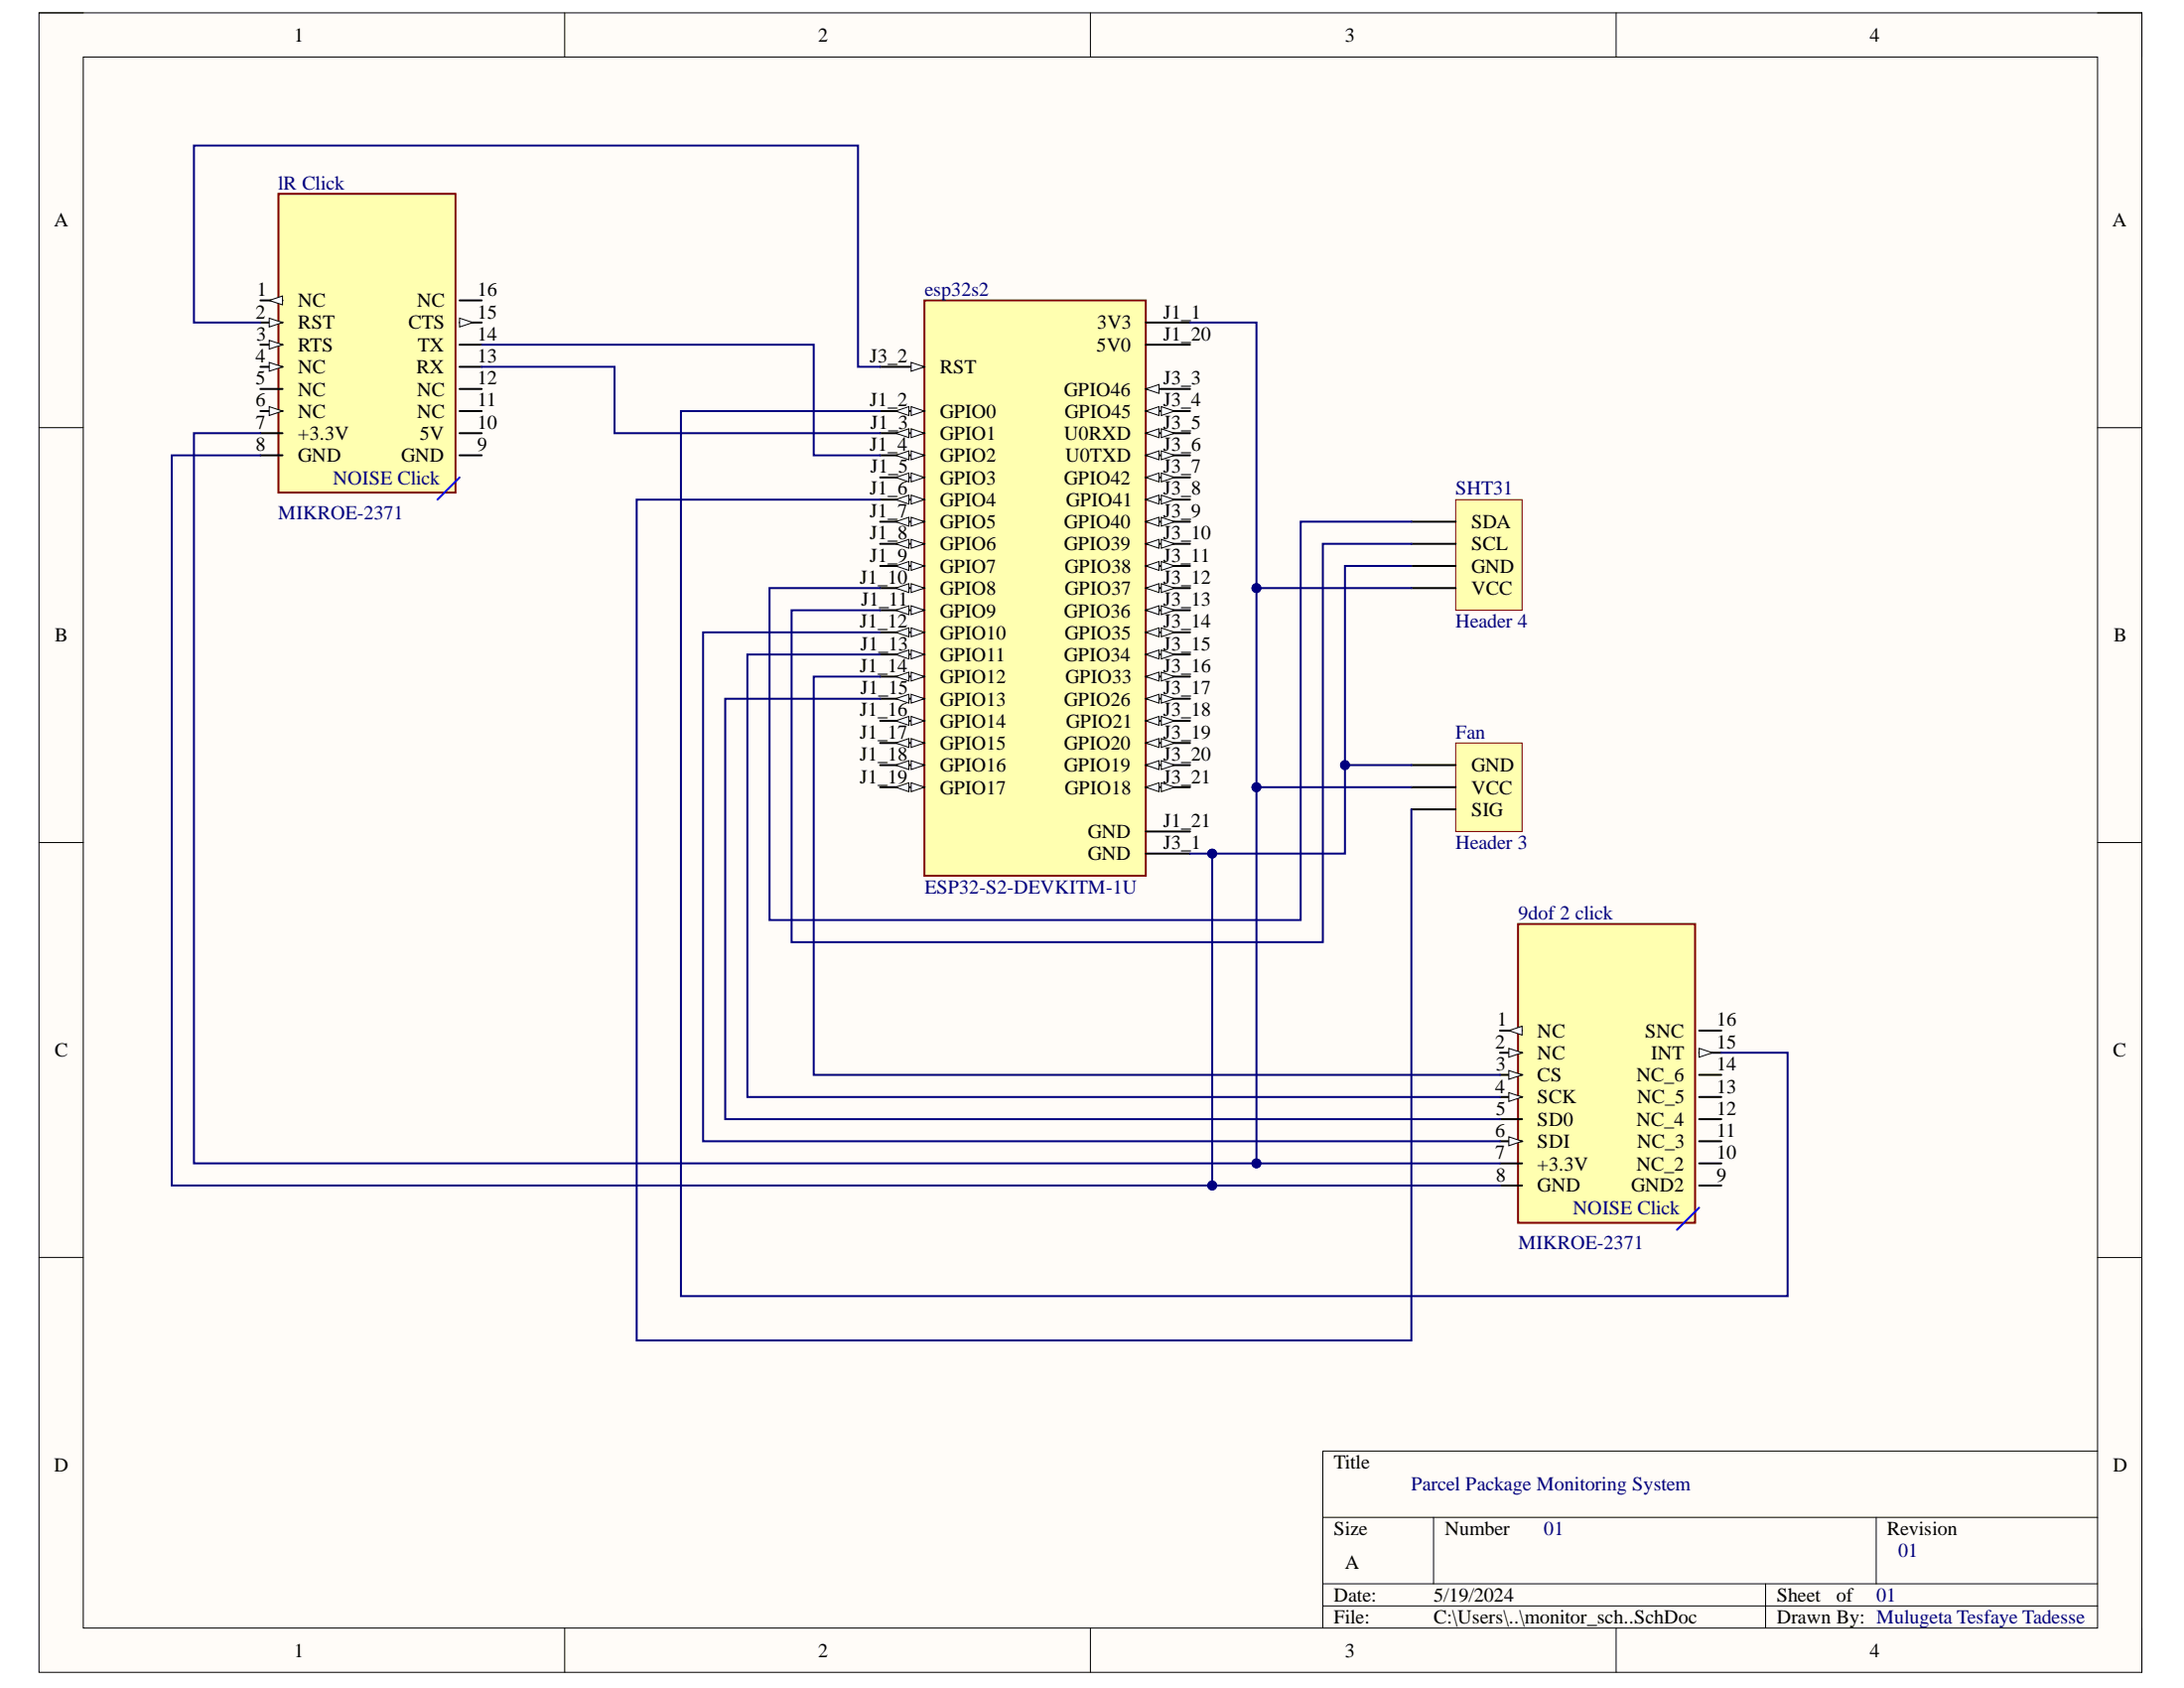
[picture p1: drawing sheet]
<svg xmlns="http://www.w3.org/2000/svg" width="279mm" height="216mm" viewBox="0 0 279 216" stroke-linecap="round" stroke-linejoin="round" font-family="sans-serif">
<path d="M5 1.6h269v212.3h-269z" fill-rule="evenodd" fill="#fffcf8"/>
<path d="M5 1.6h269v212.3h-269z" fill="none" stroke="#000" stroke-width=".13"/>
<path d="M10.7 7.3h257.6v200.9h-257.6z" fill-rule="evenodd" fill="#fffcf8"/>
<g fill="none" stroke="#000" stroke-width=".13">
<path d="M5 1.6h5.7M10.7 7.3h257.6v200.9h-257.6zM72.2 1.6v5.7M139.5 1.6v5.7M206.8 1.6v5.7M268.3 1.6h5.7v5.7M5 54.7h5.7M268.3 54.7h5.7M5 107.8h5.7M268.3 107.8h5.7M5 160.8h5.7M268.3 160.8h5.7"/>
<path d="M169.2 194.1h99.1M183.4 194.1v8.5M240 194.1v8.5M268.3 185.6h-99.1v22.6M72.2 208.2v5.7M139.5 208.2v5.7M169.2 202.6h99.1M169.2 205.4h99.1M206.8 208.2v5.7M225.9 202.6v5.6M274 208.2v5.7"/>
</g>
<path d="M118.3 38.4h28.3v73.6h-28.3z" fill-rule="evenodd" fill="#ffffb0"/>
<path d="M118.3 38.4h28.3v73.6h-28.3z" fill="none" stroke="#800000" stroke-width=".25"/>
<path d="M112.6 46.9h5.7" fill="none" stroke="#000" stroke-width=".25"/>
<path d="M116.6 46.4l1.7 .5-1.7 .6z" fill="#f8fcff"/>
<path d="M116.6 46.4l1.7 .5-1.7 .6z" fill="none" stroke="#000" stroke-width=".13"/>
<path d="M112.6 52.6h5.7" fill="none" stroke="#000" stroke-width=".25"/>
<path d="M116.6 52l1.7 .6-1.7 .5z" fill="#f8fcff"/>
<path d="M116.6 52l1.7 .6-1.7 .5z" fill="none" stroke="#000" stroke-width=".13"/>
<path d="M114.6 52.6l1.7-.6v1.1z" fill="#f8fcff"/>
<path d="M114.6 52.6l1.7-.6v1.1z" fill="none" stroke="#000" stroke-width=".13"/>
<path d="M112.6 55.4h5.7" fill="none" stroke="#000" stroke-width=".25"/>
<path d="M116.6 54.8l1.7 .6-1.7 .6z" fill="#f8fcff"/>
<path d="M116.6 54.8l1.7 .6-1.7 .6z" fill="none" stroke="#000" stroke-width=".13"/>
<path d="M114.6 55.4l1.7-.6v1.2z" fill="#f8fcff"/>
<path d="M114.6 55.4l1.7-.6v1.2z" fill="none" stroke="#000" stroke-width=".13"/>
<path d="M112.6 58.2h5.7" fill="none" stroke="#000" stroke-width=".25"/>
<path d="M116.6 57.7l1.7 .5-1.7 .6z" fill="#f8fcff"/>
<path d="M116.6 57.7l1.7 .5-1.7 .6z" fill="none" stroke="#000" stroke-width=".13"/>
<path d="M114.6 58.2l1.7-.5v1.1z" fill="#f8fcff"/>
<path d="M114.6 58.2l1.7-.5v1.1z" fill="none" stroke="#000" stroke-width=".13"/>
<path d="M112.6 61.1h5.7" fill="none" stroke="#000" stroke-width=".25"/>
<path d="M116.6 60.5l1.7 .6-1.7 .5z" fill="#f8fcff"/>
<path d="M116.6 60.5l1.7 .6-1.7 .5z" fill="none" stroke="#000" stroke-width=".13"/>
<path d="M114.6 61.1l1.7-.6v1.1z" fill="#f8fcff"/>
<path d="M114.6 61.1l1.7-.6v1.1z" fill="none" stroke="#000" stroke-width=".13"/>
<path d="M112.6 63.9h5.7" fill="none" stroke="#000" stroke-width=".25"/>
<path d="M116.6 63.3l1.7 .6-1.7 .6z" fill="#f8fcff"/>
<path d="M116.6 63.3l1.7 .6-1.7 .6z" fill="none" stroke="#000" stroke-width=".13"/>
<path d="M114.6 63.9l1.7-.6v1.2z" fill="#f8fcff"/>
<path d="M114.6 63.9l1.7-.6v1.2z" fill="none" stroke="#000" stroke-width=".13"/>
<path d="M112.6 66.7h5.7" fill="none" stroke="#000" stroke-width=".25"/>
<path d="M116.6 66.2l1.7 .5-1.7 .6z" fill="#f8fcff"/>
<path d="M116.6 66.2l1.7 .5-1.7 .6z" fill="none" stroke="#000" stroke-width=".13"/>
<path d="M114.6 66.7l1.7-.5v1.1z" fill="#f8fcff"/>
<path d="M114.6 66.7l1.7-.5v1.1z" fill="none" stroke="#000" stroke-width=".13"/>
<path d="M112.6 69.6h5.7" fill="none" stroke="#000" stroke-width=".25"/>
<path d="M116.6 69l1.7 .6-1.7 .5z" fill="#f8fcff"/>
<path d="M116.6 69l1.7 .6-1.7 .5z" fill="none" stroke="#000" stroke-width=".13"/>
<path d="M114.6 69.6l1.7-.6v1.1z" fill="#f8fcff"/>
<path d="M114.6 69.6l1.7-.6v1.1z" fill="none" stroke="#000" stroke-width=".13"/>
<path d="M112.6 72.4h5.7" fill="none" stroke="#000" stroke-width=".25"/>
<path d="M116.6 71.8l1.7 .6-1.7 .6z" fill="#f8fcff"/>
<path d="M116.6 71.8l1.7 .6-1.7 .6z" fill="none" stroke="#000" stroke-width=".13"/>
<path d="M114.6 72.4l1.7-.6v1.2z" fill="#f8fcff"/>
<path d="M114.6 72.4l1.7-.6v1.2z" fill="none" stroke="#000" stroke-width=".13"/>
<path d="M112.6 75.2h5.7" fill="none" stroke="#000" stroke-width=".25"/>
<path d="M116.6 74.7l1.7 .5-1.7 .6z" fill="#f8fcff"/>
<path d="M116.6 74.7l1.7 .5-1.7 .6z" fill="none" stroke="#000" stroke-width=".13"/>
<path d="M114.6 75.2l1.7-.5v1.1z" fill="#f8fcff"/>
<path d="M114.6 75.2l1.7-.5v1.1z" fill="none" stroke="#000" stroke-width=".13"/>
<path d="M112.6 78h5.7" fill="none" stroke="#000" stroke-width=".25"/>
<path d="M116.6 77.5l1.7 .5-1.7 .6z" fill="#f8fcff"/>
<path d="M116.6 77.5l1.7 .5-1.7 .6z" fill="none" stroke="#000" stroke-width=".13"/>
<path d="M114.6 78l1.7-.5v1.1z" fill="#f8fcff"/>
<path d="M114.6 78l1.7-.5v1.1z" fill="none" stroke="#000" stroke-width=".13"/>
<path d="M112.6 80.9h5.7" fill="none" stroke="#000" stroke-width=".25"/>
<path d="M116.6 80.3l1.7 .6-1.7 .5z" fill="#f8fcff"/>
<path d="M116.6 80.3l1.7 .6-1.7 .5z" fill="none" stroke="#000" stroke-width=".13"/>
<path d="M114.6 80.9l1.7-.6v1.1z" fill="#f8fcff"/>
<path d="M114.6 80.9l1.7-.6v1.1z" fill="none" stroke="#000" stroke-width=".13"/>
<path d="M112.6 83.7h5.7" fill="none" stroke="#000" stroke-width=".25"/>
<path d="M116.6 83.1l1.7 .6-1.7 .6z" fill="#f8fcff"/>
<path d="M116.6 83.1l1.7 .6-1.7 .6z" fill="none" stroke="#000" stroke-width=".13"/>
<path d="M114.6 83.7l1.7-.6v1.2z" fill="#f8fcff"/>
<path d="M114.6 83.7l1.7-.6v1.2z" fill="none" stroke="#000" stroke-width=".13"/>
<path d="M112.6 86.5h5.7" fill="none" stroke="#000" stroke-width=".25"/>
<path d="M116.6 86l1.7 .5-1.7 .6z" fill="#f8fcff"/>
<path d="M116.6 86l1.7 .5-1.7 .6z" fill="none" stroke="#000" stroke-width=".13"/>
<path d="M114.6 86.5l1.7-.5v1.1z" fill="#f8fcff"/>
<path d="M114.6 86.5l1.7-.5v1.1z" fill="none" stroke="#000" stroke-width=".13"/>
<path d="M112.6 89.4h5.7" fill="none" stroke="#000" stroke-width=".25"/>
<path d="M116.6 88.8l1.7 .6-1.7 .5z" fill="#f8fcff"/>
<path d="M116.6 88.8l1.7 .6-1.7 .5z" fill="none" stroke="#000" stroke-width=".13"/>
<path d="M114.6 89.4l1.7-.6v1.1z" fill="#f8fcff"/>
<path d="M114.6 89.4l1.7-.6v1.1z" fill="none" stroke="#000" stroke-width=".13"/>
<path d="M112.6 92.2h5.7" fill="none" stroke="#000" stroke-width=".25"/>
<path d="M116.6 91.6l1.7 .6-1.7 .6z" fill="#f8fcff"/>
<path d="M116.6 91.6l1.7 .6-1.7 .6z" fill="none" stroke="#000" stroke-width=".13"/>
<path d="M114.6 92.2l1.7-.6v1.2z" fill="#f8fcff"/>
<path d="M114.6 92.2l1.7-.6v1.2z" fill="none" stroke="#000" stroke-width=".13"/>
<path d="M112.6 95h5.7" fill="none" stroke="#000" stroke-width=".25"/>
<path d="M116.6 94.5l1.7 .5-1.7 .6z" fill="#f8fcff"/>
<path d="M116.6 94.5l1.7 .5-1.7 .6z" fill="none" stroke="#000" stroke-width=".13"/>
<path d="M114.6 95l1.7-.5v1.1z" fill="#f8fcff"/>
<path d="M114.6 95l1.7-.5v1.1z" fill="none" stroke="#000" stroke-width=".13"/>
<path d="M112.6 97.9h5.7" fill="none" stroke="#000" stroke-width=".25"/>
<path d="M116.6 97.3l1.7 .6-1.7 .5z" fill="#f8fcff"/>
<path d="M116.6 97.3l1.7 .6-1.7 .5z" fill="none" stroke="#000" stroke-width=".13"/>
<path d="M114.6 97.9l1.7-.6v1.1z" fill="#f8fcff"/>
<path d="M114.6 97.9l1.7-.6v1.1z" fill="none" stroke="#000" stroke-width=".13"/>
<path d="M112.6 100.7h5.7" fill="none" stroke="#000" stroke-width=".25"/>
<path d="M116.6 100.1l1.7 .6-1.7 .6z" fill="#f8fcff"/>
<path d="M116.6 100.1l1.7 .6-1.7 .6z" fill="none" stroke="#000" stroke-width=".13"/>
<path d="M114.6 100.7l1.7-.6v1.2z" fill="#f8fcff"/>
<path d="M114.6 100.7l1.7-.6v1.2z" fill="none" stroke="#000" stroke-width=".13"/>
<path d="M146.6 41.3h5.6M146.6 44.1h5.6M146.6 49.7h5.6" fill="none" stroke="#000" stroke-width=".25"/>
<path d="M146.6 49.7l1.7-.5v1.1z" fill="#f8fcff"/>
<path d="M146.6 49.7l1.7-.5v1.1z" fill="none" stroke="#000" stroke-width=".13"/>
<path d="M146.6 52.6h5.6" fill="none" stroke="#000" stroke-width=".25"/>
<path d="M146.6 52.6l1.7-.6v1.1z" fill="#f8fcff"/>
<path d="M146.6 52.6l1.7-.6v1.1z" fill="none" stroke="#000" stroke-width=".13"/>
<path d="M148.6 52l1.7 .6-1.7 .5z" fill="#f8fcff"/>
<path d="M148.6 52l1.7 .6-1.7 .5z" fill="none" stroke="#000" stroke-width=".13"/>
<path d="M146.6 55.4h5.6" fill="none" stroke="#000" stroke-width=".25"/>
<path d="M146.6 55.4l1.7-.6v1.2z" fill="#f8fcff"/>
<path d="M146.6 55.4l1.7-.6v1.2z" fill="none" stroke="#000" stroke-width=".13"/>
<path d="M148.6 54.8l1.7 .6-1.7 .6z" fill="#f8fcff"/>
<path d="M148.6 54.8l1.7 .6-1.7 .6z" fill="none" stroke="#000" stroke-width=".13"/>
<path d="M146.6 58.2h5.6" fill="none" stroke="#000" stroke-width=".25"/>
<path d="M146.6 58.2l1.7-.5v1.1z" fill="#f8fcff"/>
<path d="M146.6 58.2l1.7-.5v1.1z" fill="none" stroke="#000" stroke-width=".13"/>
<path d="M148.6 57.7l1.7 .5-1.7 .6z" fill="#f8fcff"/>
<path d="M148.6 57.7l1.7 .5-1.7 .6z" fill="none" stroke="#000" stroke-width=".13"/>
<path d="M146.6 61.1h5.6" fill="none" stroke="#000" stroke-width=".25"/>
<path d="M146.6 61.1l1.7-.6v1.1z" fill="#f8fcff"/>
<path d="M146.6 61.1l1.7-.6v1.1z" fill="none" stroke="#000" stroke-width=".13"/>
<path d="M148.6 60.5l1.7 .6-1.7 .5z" fill="#f8fcff"/>
<path d="M148.6 60.5l1.7 .6-1.7 .5z" fill="none" stroke="#000" stroke-width=".13"/>
<path d="M146.6 63.9h5.6" fill="none" stroke="#000" stroke-width=".25"/>
<path d="M146.6 63.9l1.7-.6v1.2z" fill="#f8fcff"/>
<path d="M146.6 63.9l1.7-.6v1.2z" fill="none" stroke="#000" stroke-width=".13"/>
<path d="M148.6 63.3l1.7 .6-1.7 .6z" fill="#f8fcff"/>
<path d="M148.6 63.3l1.7 .6-1.7 .6z" fill="none" stroke="#000" stroke-width=".13"/>
<path d="M146.6 66.7h5.6" fill="none" stroke="#000" stroke-width=".25"/>
<path d="M146.6 66.7l1.7-.5v1.1z" fill="#f8fcff"/>
<path d="M146.6 66.7l1.7-.5v1.1z" fill="none" stroke="#000" stroke-width=".13"/>
<path d="M148.6 66.2l1.7 .5-1.7 .6z" fill="#f8fcff"/>
<path d="M148.6 66.2l1.7 .5-1.7 .6z" fill="none" stroke="#000" stroke-width=".13"/>
<path d="M146.6 69.6h5.6" fill="none" stroke="#000" stroke-width=".25"/>
<path d="M146.6 69.6l1.7-.6v1.1z" fill="#f8fcff"/>
<path d="M146.6 69.6l1.7-.6v1.1z" fill="none" stroke="#000" stroke-width=".13"/>
<path d="M148.6 69l1.7 .6-1.7 .5z" fill="#f8fcff"/>
<path d="M148.6 69l1.7 .6-1.7 .5z" fill="none" stroke="#000" stroke-width=".13"/>
<path d="M146.6 72.4h5.6" fill="none" stroke="#000" stroke-width=".25"/>
<path d="M146.6 72.4l1.7-.6v1.2z" fill="#f8fcff"/>
<path d="M146.6 72.4l1.7-.6v1.2z" fill="none" stroke="#000" stroke-width=".13"/>
<path d="M148.6 71.8l1.7 .6-1.7 .6z" fill="#f8fcff"/>
<path d="M148.6 71.8l1.7 .6-1.7 .6z" fill="none" stroke="#000" stroke-width=".13"/>
<path d="M146.6 75.2h5.6" fill="none" stroke="#000" stroke-width=".25"/>
<path d="M146.6 75.2l1.7-.5v1.1z" fill="#f8fcff"/>
<path d="M146.6 75.2l1.7-.5v1.1z" fill="none" stroke="#000" stroke-width=".13"/>
<path d="M148.6 74.7l1.7 .5-1.7 .6z" fill="#f8fcff"/>
<path d="M148.6 74.7l1.7 .5-1.7 .6z" fill="none" stroke="#000" stroke-width=".13"/>
<path d="M146.6 78h5.6" fill="none" stroke="#000" stroke-width=".25"/>
<path d="M146.6 78l1.7-.5v1.1z" fill="#f8fcff"/>
<path d="M146.6 78l1.7-.5v1.1z" fill="none" stroke="#000" stroke-width=".13"/>
<path d="M148.6 77.5l1.7 .5-1.7 .6z" fill="#f8fcff"/>
<path d="M148.6 77.5l1.7 .5-1.7 .6z" fill="none" stroke="#000" stroke-width=".13"/>
<path d="M146.6 80.9h5.6" fill="none" stroke="#000" stroke-width=".25"/>
<path d="M146.6 80.9l1.7-.6v1.1z" fill="#f8fcff"/>
<path d="M146.6 80.9l1.7-.6v1.1z" fill="none" stroke="#000" stroke-width=".13"/>
<path d="M148.6 80.3l1.7 .6-1.7 .5z" fill="#f8fcff"/>
<path d="M148.6 80.3l1.7 .6-1.7 .5z" fill="none" stroke="#000" stroke-width=".13"/>
<path d="M146.6 83.7h5.6" fill="none" stroke="#000" stroke-width=".25"/>
<path d="M146.6 83.7l1.7-.6v1.2z" fill="#f8fcff"/>
<path d="M146.6 83.7l1.7-.6v1.2z" fill="none" stroke="#000" stroke-width=".13"/>
<path d="M148.6 83.1l1.7 .6-1.7 .6z" fill="#f8fcff"/>
<path d="M148.6 83.1l1.7 .6-1.7 .6z" fill="none" stroke="#000" stroke-width=".13"/>
<path d="M146.6 86.5h5.6" fill="none" stroke="#000" stroke-width=".25"/>
<path d="M146.6 86.5l1.7-.5v1.1z" fill="#f8fcff"/>
<path d="M146.6 86.5l1.7-.5v1.1z" fill="none" stroke="#000" stroke-width=".13"/>
<path d="M148.6 86l1.7 .5-1.7 .6z" fill="#f8fcff"/>
<path d="M148.6 86l1.7 .5-1.7 .6z" fill="none" stroke="#000" stroke-width=".13"/>
<path d="M146.6 89.4h5.6" fill="none" stroke="#000" stroke-width=".25"/>
<path d="M146.6 89.4l1.7-.6v1.1z" fill="#f8fcff"/>
<path d="M146.6 89.4l1.7-.6v1.1z" fill="none" stroke="#000" stroke-width=".13"/>
<path d="M148.6 88.8l1.7 .6-1.7 .5z" fill="#f8fcff"/>
<path d="M148.6 88.8l1.7 .6-1.7 .5z" fill="none" stroke="#000" stroke-width=".13"/>
<path d="M146.6 92.2h5.6" fill="none" stroke="#000" stroke-width=".25"/>
<path d="M146.6 92.2l1.7-.6v1.2z" fill="#f8fcff"/>
<path d="M146.6 92.2l1.7-.6v1.2z" fill="none" stroke="#000" stroke-width=".13"/>
<path d="M148.6 91.6l1.7 .6-1.7 .6z" fill="#f8fcff"/>
<path d="M148.6 91.6l1.7 .6-1.7 .6z" fill="none" stroke="#000" stroke-width=".13"/>
<path d="M146.6 95h5.6" fill="none" stroke="#000" stroke-width=".25"/>
<path d="M146.6 95l1.7-.5v1.1z" fill="#f8fcff"/>
<path d="M146.6 95l1.7-.5v1.1z" fill="none" stroke="#000" stroke-width=".13"/>
<path d="M148.6 94.5l1.7 .5-1.7 .6z" fill="#f8fcff"/>
<path d="M148.6 94.5l1.7 .5-1.7 .6z" fill="none" stroke="#000" stroke-width=".13"/>
<path d="M146.6 97.9h5.6" fill="none" stroke="#000" stroke-width=".25"/>
<path d="M146.6 97.9l1.7-.6v1.1z" fill="#f8fcff"/>
<path d="M146.6 97.9l1.7-.6v1.1z" fill="none" stroke="#000" stroke-width=".13"/>
<path d="M148.6 97.3l1.7 .6-1.7 .5z" fill="#f8fcff"/>
<path d="M148.6 97.3l1.7 .6-1.7 .5z" fill="none" stroke="#000" stroke-width=".13"/>
<path d="M146.6 100.7h5.6" fill="none" stroke="#000" stroke-width=".25"/>
<path d="M146.6 100.7l1.7-.6v1.2z" fill="#f8fcff"/>
<path d="M146.6 100.7l1.7-.6v1.2z" fill="none" stroke="#000" stroke-width=".13"/>
<path d="M148.6 100.1l1.7 .6-1.7 .6z" fill="#f8fcff"/>
<path d="M148.6 100.1l1.7 .6-1.7 .6z" fill="none" stroke="#000" stroke-width=".13"/>
<path d="M146.6 106.3h5.6M146.6 109.2h5.6" fill="none" stroke="#000" stroke-width=".25"/>
<path d="M194.2 118.2h22.7v38.2h-22.7z" fill-rule="evenodd" fill="#ffffb0"/>
<path d="M194.2 118.2h22.7v38.2h-22.7z" fill="none" stroke="#800000" stroke-width=".25"/>
<path d="M217.4 154.5l-2.9 2.8" fill="none" stroke="#00f" stroke-width=".25"/>
<path d="M191.9 131.8h2.8" fill="none" stroke="#000" stroke-width=".25"/>
<path d="M193 131.8l1.7-.5v1.1z" fill="#f8fcff"/>
<path d="M193 131.8l1.7-.5v1.1z" fill="none" stroke="#000" stroke-width=".13"/>
<path d="M191.9 134.6h2.8" fill="none" stroke="#000" stroke-width=".25"/>
<path d="M193 134.1l1.7 .5-1.7 .6z" fill="#f8fcff"/>
<path d="M193 134.1l1.7 .5-1.7 .6z" fill="none" stroke="#000" stroke-width=".13"/>
<path d="M191.9 137.5h2.8" fill="none" stroke="#000" stroke-width=".25"/>
<path d="M193 136.9l1.7 .6-1.7 .5z" fill="#f8fcff"/>
<path d="M193 136.9l1.7 .6-1.7 .5z" fill="none" stroke="#000" stroke-width=".13"/>
<path d="M191.9 140.3h2.8" fill="none" stroke="#000" stroke-width=".25"/>
<path d="M193 139.8l1.7 .5-1.7 .6z" fill="#f8fcff"/>
<path d="M193 139.8l1.7 .5-1.7 .6z" fill="none" stroke="#000" stroke-width=".13"/>
<path d="M191.9 143.1h2.8M191.9 146h2.8" fill="none" stroke="#000" stroke-width=".25"/>
<path d="M193 145.4l1.7 .6-1.7 .5z" fill="#f8fcff"/>
<path d="M193 145.4l1.7 .6-1.7 .5z" fill="none" stroke="#000" stroke-width=".13"/>
<path d="M217.4 131.8h2.8M217.4 134.6h2.8M191.9 148.8h2.8M191.9 151.6h2.8" fill="none" stroke="#000" stroke-width=".25"/>
<path d="M217.4 134.1l1.7 .5-1.7 .6z" fill="#f8fcff"/>
<path d="M217.4 134.1l1.7 .5-1.7 .6z" fill="none" stroke="#000" stroke-width=".13"/>
<path d="M217.4 137.5h2.8M217.4 140.3h2.8M217.4 143.1h2.8M217.4 146h2.8M217.4 148.8h2.8M217.4 151.6h2.8" fill="none" stroke="#000" stroke-width=".25"/>
<path d="M186.2 95h8.5v11.3h-8.5z" fill-rule="evenodd" fill="#ffffb0"/>
<path d="M186.2 95h8.5v11.3h-8.5z" fill="none" stroke="#800000" stroke-width=".13"/>
<path d="M180.6 97.9h5.6M180.6 100.7h5.6M180.6 103.5h5.6" fill="none" stroke="#000" stroke-width=".25"/>
<path d="M186.2 63.9h8.5v14.1h-8.5z" fill-rule="evenodd" fill="#ffffb0"/>
<path d="M186.2 63.9h8.5v14.1h-8.5z" fill="none" stroke="#800000" stroke-width=".13"/>
<path d="M180.6 66.7h5.6M180.6 69.6h5.6M180.6 72.4h5.6M180.6 75.2h5.6" fill="none" stroke="#000" stroke-width=".25"/>
<path d="M35.6 24.8h22.7v38.2h-22.7z" fill-rule="evenodd" fill="#ffffb0"/>
<path d="M35.6 24.8h22.7v38.2h-22.7z" fill="none" stroke="#800000" stroke-width=".25"/>
<path d="M58.8 61.1l-2.8 2.8" fill="none" stroke="#00f" stroke-width=".25"/>
<path d="M33.3 38.4h2.8" fill="none" stroke="#000" stroke-width=".25"/>
<path d="M34.4 38.4l1.7-.5v1.1z" fill="#f8fcff"/>
<path d="M34.4 38.4l1.7-.5v1.1z" fill="none" stroke="#000" stroke-width=".13"/>
<path d="M33.3 41.3h2.8" fill="none" stroke="#000" stroke-width=".25"/>
<path d="M34.4 40.7l1.7 .6-1.7 .5z" fill="#f8fcff"/>
<path d="M34.4 40.7l1.7 .6-1.7 .5z" fill="none" stroke="#000" stroke-width=".13"/>
<path d="M33.3 44.1h2.8" fill="none" stroke="#000" stroke-width=".25"/>
<path d="M34.4 43.5l1.7 .6-1.7 .6z" fill="#f8fcff"/>
<path d="M34.4 43.5l1.7 .6-1.7 .6z" fill="none" stroke="#000" stroke-width=".13"/>
<path d="M33.3 46.9h2.8" fill="none" stroke="#000" stroke-width=".25"/>
<path d="M34.4 46.4l1.7 .5-1.7 .6z" fill="#f8fcff"/>
<path d="M34.4 46.4l1.7 .5-1.7 .6z" fill="none" stroke="#000" stroke-width=".13"/>
<path d="M33.3 49.7h2.8M33.3 52.6h2.8" fill="none" stroke="#000" stroke-width=".25"/>
<path d="M34.4 52l1.7 .6-1.7 .5z" fill="#f8fcff"/>
<path d="M34.4 52l1.7 .6-1.7 .5z" fill="none" stroke="#000" stroke-width=".13"/>
<path d="M58.8 38.4h2.8M33.3 55.4h2.8M33.3 58.2h2.8M58.8 41.3h2.8" fill="none" stroke="#000" stroke-width=".25"/>
<path d="M58.8 40.7l1.7 .6-1.7 .5z" fill="#f8fcff"/>
<path d="M58.8 40.7l1.7 .6-1.7 .5z" fill="none" stroke="#000" stroke-width=".13"/>
<path d="M58.8 44.1h2.8M58.8 46.9h2.8M58.8 49.7h2.8M58.8 52.6h2.8M58.8 55.4h2.8M58.8 58.2h2.8" fill="none" stroke="#000" stroke-width=".25"/>
<path d="M160.7 75.2h19.9M180.6 66.7h-14.2v51h-68v-42.5h14.2M180.6 69.6h-11.4v50.9h-67.9v-42.5h11.3" fill="none" stroke="#000080" stroke-width=".25"/>
<circle cx="160.7" cy="75.2" r=".57" fill="#000080"/>
<circle cx="160.7" cy="75.2" r=".57" fill="none" stroke="#000080" stroke-width=".13"/>
<path d="M112.6 80.9h-22.7v65.1h102M152.2 109.2h2.9v42.4h36.8" fill="none" stroke="#000080" stroke-width=".25"/>
<circle cx="155.1" cy="151.6" r=".57" fill="#000080"/>
<circle cx="155.1" cy="151.6" r=".57" fill="none" stroke="#000080" stroke-width=".13"/>
<circle cx="155.1" cy="109.2" r=".57" fill="#000080"/>
<circle cx="155.1" cy="109.2" r=".57" fill="none" stroke="#000080" stroke-width=".13"/>
<path d="M112.6 52.6h-25.5v113.2h141.6v-31.2h-8.5M112.6 63.9h-31.2v107.5h99.2v-67.9M112.6 89.4h-19.8v53.7h99.1M112.6 83.7h-17v56.6h96.3M112.6 86.5h-8.5v51h87.8M160.7 100.7h19.9" fill="none" stroke="#000080" stroke-width=".25"/>
<circle cx="160.7" cy="100.7" r=".57" fill="#000080"/>
<circle cx="160.7" cy="100.7" r=".57" fill="none" stroke="#000080" stroke-width=".13"/>
<path d="M172.1 97.9v11.3h-17" fill="none" stroke="#000080" stroke-width=".25"/>
<circle cx="172.1" cy="97.9" r=".57" fill="#000080"/>
<circle cx="172.1" cy="97.9" r=".57" fill="none" stroke="#000080" stroke-width=".13"/>
<circle cx="155.1" cy="109.2" r=".57" fill="#000080"/>
<circle cx="155.1" cy="109.2" r=".57" fill="none" stroke="#000080" stroke-width=".13"/>
<path d="M180.6 72.4h-8.5v25.5h8.5" fill="none" stroke="#000080" stroke-width=".25"/>
<circle cx="172.1" cy="97.9" r=".57" fill="#000080"/>
<circle cx="172.1" cy="97.9" r=".57" fill="none" stroke="#000080" stroke-width=".13"/>
<path d="M33.3 58.2h-11.3v93.4h133.1" fill="none" stroke="#000080" stroke-width=".25"/>
<circle cx="155.1" cy="151.6" r=".57" fill="#000080"/>
<circle cx="155.1" cy="151.6" r=".57" fill="none" stroke="#000080" stroke-width=".13"/>
<path d="M33.3 55.4h-8.5v93.4h135.9" fill="none" stroke="#000080" stroke-width=".25"/>
<circle cx="160.7" cy="148.8" r=".57" fill="#000080"/>
<circle cx="160.7" cy="148.8" r=".57" fill="none" stroke="#000080" stroke-width=".13"/>
<path d="M33.3 41.3h-8.5v-22.7h85v28.3h2.8M61.6 44.1h42.5v14.1h8.5M61.6 46.9h17v8.5h34M152.2 41.3h8.5v107.5h31.2" fill="none" stroke="#000080" stroke-width=".25"/>
<circle cx="160.7" cy="148.8" r=".57" fill="#000080"/>
<circle cx="160.7" cy="148.8" r=".57" fill="none" stroke="#000080" stroke-width=".13"/>
<circle cx="160.7" cy="100.7" r=".57" fill="#000080"/>
<circle cx="160.7" cy="100.7" r=".57" fill="none" stroke="#000080" stroke-width=".13"/>
<circle cx="160.7" cy="75.2" r=".57" fill="#000080"/>
<circle cx="160.7" cy="75.2" r=".57" fill="none" stroke="#000080" stroke-width=".13"/>
<g font-size="2.5">
<text x="37.6" y="5.3">1</text>
<text x="104.7" y="5.3">2</text>
<text x="172.1" y="5.3">3</text>
<text x="239.2" y="5.3">4</text>
<text x="6.9" y="29">A</text>
<text x="270.2" y="29">A</text>
<text x="32.7" y="40.7">2</text>
<text x="32.9" y="37.9">1</text>
<text x="38.1" y="39.3">NC</text>
<text x="53.4" y="39.3">NC</text>
<text x="61" y="37.9">16</text>
<text x="61" y="40.7">15</text>
<text x="148.8" y="40.7">J1_1</text>
<text x="32.7" y="46.4">4</text>
<text x="32.8" y="43.5">3</text>
<text x="38.1" y="42.1">RST</text>
<text x="38.1" y="45">RTS</text>
<text x="38.1" y="47.8">NC</text>
<text x="52.3" y="42.1">CTS</text>
<text x="53.3" y="47.8">RX</text>
<text x="53.4" y="45">TX</text>
<text x="61" y="43.5">14</text>
<text x="61" y="46.4">13</text>
<text x="111.3" y="46.4">J3_2</text>
<text x="120.2" y="47.8">RST</text>
<text x="140.3" y="45">5V0</text>
<text x="140.4" y="42.1">3V3</text>
<text x="148.8" y="43.5">J1_20</text>
<text x="32.7" y="49.2">5</text>
<text x="32.7" y="52">6</text>
<text x="38.1" y="50.6">NC</text>
<text x="38.1" y="53.4">NC</text>
<text x="53.4" y="50.6">NC</text>
<text x="53.4" y="53.4">NC</text>
<text x="61" y="49.2">12</text>
<text x="61" y="52">11</text>
<text x="111.3" y="52">J1_2</text>
<text x="120.2" y="53.4">GPIO0</text>
<text x="136.1" y="50.6">GPIO46</text>
<text x="136.2" y="53.4">GPIO45</text>
<text x="148.8" y="49.2">J3_3</text>
<text x="148.8" y="52">J3_4</text>
<text x="32.7" y="54.9">7</text>
<text x="32.7" y="57.6">8</text>
<text x="38.1" y="56.3">+3.3V</text>
<text x="38.1" y="59.1">GND</text>
<text x="51.3" y="59.1">GND</text>
<text x="53.7" y="56.3">5V</text>
<text x="61" y="54.9">10</text>
<text x="61" y="57.6">9</text>
<text x="111.3" y="57.6">J1_4</text>
<text x="111.4" y="54.9">J1_3</text>
<text x="120.2" y="56.3">GPIO1</text>
<text x="120.2" y="59.1">GPIO2</text>
<text x="136.1" y="56.3">U0RXD</text>
<text x="136.3" y="59.1">U0TXD</text>
<text x="148.8" y="54.9">J3_5</text>
<text x="148.8" y="57.6">J3_6</text>
<text x="111.3" y="63.3">J1_6</text>
<text x="111.4" y="60.5">J1_5</text>
<text x="120.2" y="62">GPIO3</text>
<text x="120.2" y="64.7">GPIO4</text>
<text x="136.1" y="62">GPIO42</text>
<text x="136.4" y="64.7">GPIO41</text>
<text x="148.8" y="60.5">J3_7</text>
<text x="148.8" y="63.3">J3_8</text>
<text x="111.3" y="66.2">J1_7</text>
<text x="111.3" y="69">J1_8</text>
<text x="111.3" y="71.8">J1_9</text>
<text x="120.2" y="67.6">GPIO5</text>
<text x="120.2" y="70.4">GPIO6</text>
<text x="136.1" y="67.6">GPIO40</text>
<text x="136.1" y="70.4">GPIO39</text>
<text x="148.8" y="66.2">J3_9</text>
<text x="148.8" y="69">J3_10</text>
<text x="148.8" y="71.8">J3_11</text>
<text x="188.2" y="67.6">SDA</text>
<text x="188.2" y="70.4">SCL</text>
<text x="110" y="74.6">J1_10</text>
<text x="110.2" y="77.5">J1_11</text>
<text x="120.2" y="73.3">GPIO7</text>
<text x="120.2" y="76.1">GPIO8</text>
<text x="136.2" y="73.3">GPIO38</text>
<text x="136.2" y="76.1">GPIO37</text>
<text x="148.8" y="74.6">J3_12</text>
<text x="148.8" y="77.5">J3_13</text>
<text x="188.2" y="73.3">GND</text>
<text x="188.2" y="76.1">VCC</text>
<text x="7" y="82.1">B</text>
<text x="110" y="80.3">J1_12</text>
<text x="110.1" y="83.2">J1_13</text>
<text x="120.2" y="78.9">GPIO9</text>
<text x="120.2" y="81.7">GPIO10</text>
<text x="136.1" y="78.9">GPIO36</text>
<text x="136.2" y="81.7">GPIO35</text>
<text x="148.8" y="80.3">J3_14</text>
<text x="148.8" y="83.2">J3_15</text>
<text x="270.4" y="82.1">B</text>
<text x="110" y="86">J1_14</text>
<text x="110.1" y="88.8">J1_15</text>
<text x="120.2" y="84.6">GPIO11</text>
<text x="120.2" y="87.4">GPIO12</text>
<text x="136.1" y="84.6">GPIO34</text>
<text x="136.3" y="87.4">GPIO33</text>
<text x="148.8" y="86">J3_16</text>
<text x="148.8" y="88.8">J3_17</text>
<text x="110" y="91.6">J1_16</text>
<text x="110" y="94.5">J1_17</text>
<text x="120.2" y="90.3">GPIO13</text>
<text x="120.2" y="93">GPIO14</text>
<text x="120.2" y="95.9">GPIO15</text>
<text x="136.1" y="90.3">GPIO26</text>
<text x="136.1" y="95.9">GPIO20</text>
<text x="136.4" y="93">GPIO21</text>
<text x="148.8" y="91.6">J3_18</text>
<text x="148.8" y="94.5">J3_19</text>
<text x="110" y="97.3">J1_18</text>
<text x="110" y="100.1">J1_19</text>
<text x="120.2" y="98.7">GPIO16</text>
<text x="120.2" y="101.6">GPIO17</text>
<text x="136.1" y="98.7">GPIO19</text>
<text x="136.2" y="101.6">GPIO18</text>
<text x="148.8" y="97.3">J3_20</text>
<text x="148.8" y="100.1">J3_21</text>
<text x="188.2" y="98.7">GND</text>
<text x="188.2" y="101.6">VCC</text>
<text x="139.2" y="107.2">GND</text>
<text x="148.8" y="105.8">J1_21</text>
<text x="188.2" y="104.4">SIG</text>
<text x="139.2" y="110">GND</text>
<text x="148.8" y="108.6">J3_1</text>
<text x="191.5" y="131.2">1</text>
<text x="219.6" y="131.2">16</text>
<text x="7" y="135.1">C</text>
<text x="191.3" y="134.1">2</text>
<text x="191.4" y="136.9">3</text>
<text x="196.7" y="132.7">NC</text>
<text x="196.7" y="135.5">NC</text>
<text x="210.5" y="132.7">SNC</text>
<text x="211.2" y="135.5">INT</text>
<text x="219.6" y="134.1">15</text>
<text x="219.6" y="136.9">14</text>
<text x="270.3" y="135.1">C</text>
<text x="191.3" y="139.8">4</text>
<text x="191.4" y="142.6">5</text>
<text x="196.7" y="138.3">CS</text>
<text x="196.7" y="141.1">SCK</text>
<text x="209.4" y="138.3">NC_6</text>
<text x="209.4" y="141.1">NC_5</text>
<text x="219.6" y="139.8">13</text>
<text x="219.6" y="142.6">12</text>
<text x="191.3" y="145.4">6</text>
<text x="191.3" y="148.2">7</text>
<text x="196.7" y="144">SD0</text>
<text x="196.7" y="146.8">SDI</text>
<text x="196.7" y="149.7">+3.3V</text>
<text x="209.4" y="144">NC_4</text>
<text x="209.4" y="149.7">NC_2</text>
<text x="209.4" y="146.8">NC_3</text>
<text x="219.6" y="145.4">11</text>
<text x="219.6" y="148.2">10</text>
<text x="191.4" y="151.1">8</text>
<text x="196.7" y="152.5">GND</text>
<text x="208.7" y="152.5">GND2</text>
<text x="219.6" y="151.1">9</text>
<text x="6.9" y="188.2">D</text>
<text x="170.6" y="187.9">Title</text>
<text x="270.3" y="188.2">D</text>
<text x="170.6" y="196.3">Size</text>
<text x="184.8" y="196.3">Number</text>
<text x="241.4" y="196.3">Revision</text>
<text x="172.1" y="200.6">A</text>
<text x="170.6" y="204.9">Date:</text>
<text x="170.6" y="207.6">File:</text>
<text x="183.4" y="204.9">5/19/2024</text>
<text x="183.4" y="207.6">C:\Users\..\monitor_sch..SchDoc</text>
<text x="227.3" y="204.9">Sheet</text>
<text x="227.3" y="207.6">Drawn By: Mulugeta Tesfaye Tadesse</text>
<text x="234.9" y="204.9">of</text>
<text x="37.6" y="212">1</text>
<text x="104.7" y="212">2</text>
<text x="172.1" y="212">3</text>
<text x="239.2" y="212">4</text>
</g>
<g font-size="2.5" fill="#000080">
<text x="35.6" y="24.3">lR Click</text>
<text x="118.3" y="37.9">esp32s2</text>
<text x="42.6" y="62">NOISE Click</text>
<text x="186.2" y="63.3">SHT31</text>
<text x="35.6" y="66.4">MIKROE-2371</text>
<text x="186.2" y="80.3">Header 4</text>
<text x="186.2" y="94.5">Fan</text>
<text x="186.2" y="108.6">Header 3</text>
<text x="118.3" y="114.3">ESP32-S2-DEVKITM-1U</text>
<text x="194.2" y="117.6">9dof 2 click</text>
<text x="201.2" y="155.3">NOISE Click</text>
<text x="194.2" y="159.8">MIKROE-2371</text>
<text x="180.5" y="190.7">Parcel Package Monitoring System</text>
<text x="197.5" y="196.3">01</text>
<text x="242.8" y="199.2">01</text>
<text x="240.1" y="204.9">01</text>
</g>
</svg>
